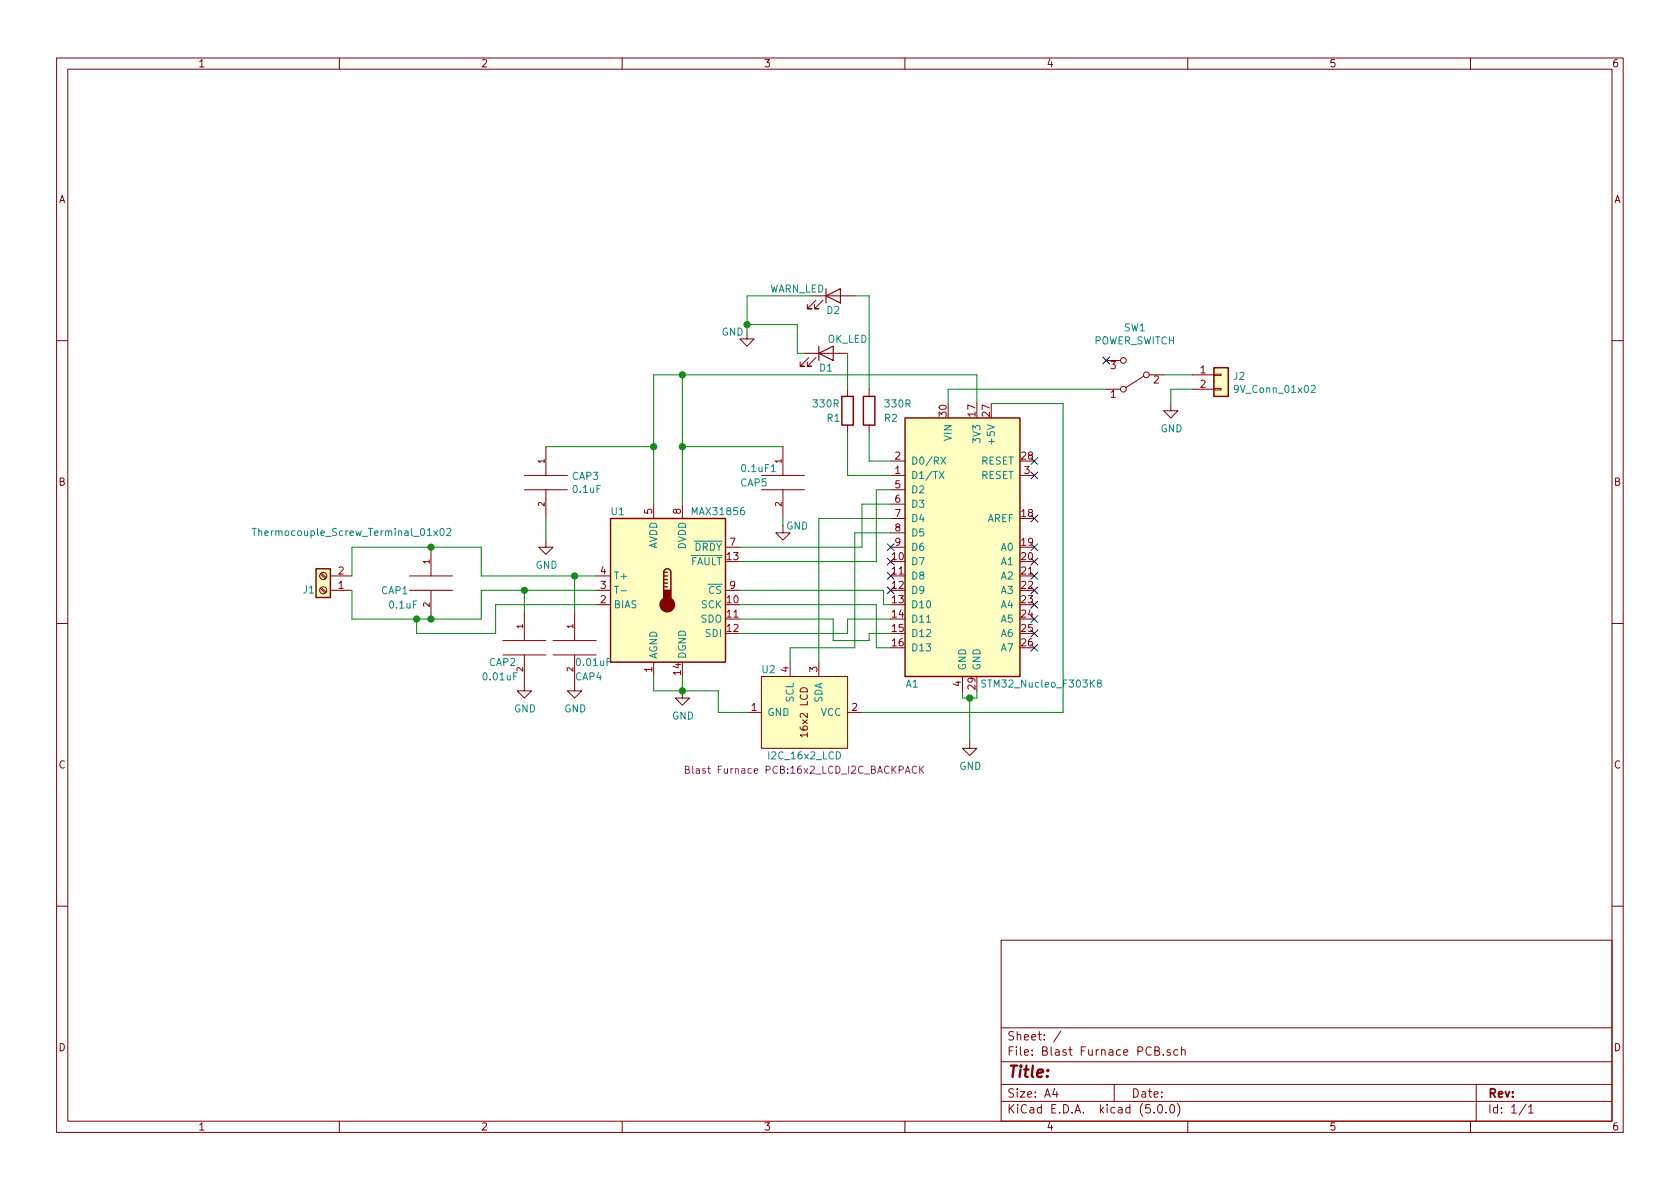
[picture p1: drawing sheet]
<svg xmlns="http://www.w3.org/2000/svg" width="297mm" height="210mm" viewBox="0 0 297 210" stroke-linecap="round" stroke-linejoin="round" font-family="sans-serif">
<g fill="none" stroke="#840000" stroke-width=".18">
<path d="M10 10.3h277v189.9h-277zM12 12.2h273v186.1h-273zM60 10.3v1.9M110 10.3v1.9M160 10.3v1.9M210 10.3v1.9M260 10.3v1.9M132.1 58.7v1.2h1.2l-1.2 1.3-1.3-1.3h1.3M144.3 53.1l-1.6 1.5h.8h-.8v-.8M145.5 53.1l-1.5 1.5h.8h-.8v-.8M146 52.3h5.1M10 60.2h2"/>
<path d="M96.5 79v5.1M138.4 79v5.1M142.2 62.5h7.7M143 63.2l-1.5 1.6h.7h-.7v-.8M144.3 63.2l-1.6 1.6h.8h-.8v-.8M149.9 68.8v1.3M149.9 75.2v1.2M153.7 68.8v1.3M153.7 75.2v1.2M195.6 68.8h2.5M195.6 63.7h2.5M202.2 66.5l-3.2 2.1"/>
<path d="M203.2 66.3h2.5M207 71.4v1.2h1.3l-1.3 1.3-1.3-1.3h1.3M210.8 68.8h3.8M210.8 66.3h3.8M214.6 68.7h1.3v.3h-1.3zM214.6 66.2h1.3v.2h-1.3zM285 60.2h2M76.2 96.8v5M92.7 86.6h7.6M92.7 84.1h7.6M96.5 95.5v1.3h1.3l-1.3 1.2-1.3-1.2h1.3M96.5 86.6v5.1"/>
<path d="M115.6 89.1v2.6M120.6 89.1v2.6M128.3 96.8h2.5M134.6 86.6h7.6M134.6 84.1h7.6M138.4 93v1.2h1.3l-1.3 1.3-1.2-1.3h1.2M138.4 86.6v5.1M157.5 96.8h2.5M157.5 86.6h2.5M157.5 84.1h2.5M157.5 81.5h2.5M157.5 89.1h2.5"/>
<path d="M157.5 91.7h2.5M157.5 94.2h2.5M180.3 84.1h2.6M10 110.3h2M56.6 101.5l.9 .9M56.6 104.1l.9 .8M56.8 101.3l.9 .9M56.8 103.9l.9 .8M58.4 104.4h3.8M58.4 101.8h3.8M72.4 104.4h7.6M72.4 101.8h7.6"/>
<path d="M76.2 104.4v5.1M88.9 115.8h7.6M88.9 113.3h7.6M92.7 115.8v6.4h1.3l-1.3 1.2-1.3-1.2h1.3M92.7 108.2v5.1M97.8 115.8h7.6M97.8 113.3h7.6M101.6 115.8v6.4h1.3l-1.3 1.2-1.3-1.2h1.3M101.6 108.2v5.1M105.4 106.9h2.5M105.4 104.4h2.5M105.4 101.8h2.5"/>
<path d="M115.6 117.1v2.5M128.3 104.4h2.5M134.6 119.6h15.3v12.7h-15.3zM139.7 117.1v2.5M144.8 117.1v2.5M170.2 119.6v2.6M285 110.3h2M120.6 122.2v1.2h1.3l-1.3 1.3-1.2-1.3h1.2M132.1 126h2.5M149.9 126h2.5M171.4 131.1v1.2h1.3l-1.3 1.3-1.2-1.3h1.2M10 160.2h2"/>
<path d="M177 166.3h108v32h-108zM285 160.2h2M60 198.3v1.9M110 198.3v1.9M160 198.3v1.9M177 194.8h108M177 191.8h108M177 187.8h108M177 181.8h108M186.5 192.5l-.4 1h1M186.8 193v1M187.6 182.3l-1.3 2"/>
<path d="M197 191.8v3M204 196.7v.1M204.2 185.8l.7-.1 .1-.3-.2-.2-.6-.1v1.5h.5l.4-.3a.41 .41 0 0 0-.4-.5M204.8 195.5l.4-.2a.94 .94 0 0 1 0 1.5 .79 .79 0 0 1-.4-1.3zM205.7 186.5v.1M206.2 196.7v.1M206.9 185.7a.37 .37 0 0 0-.6 .1l.1 .2 .5 .2 .1 .1-.2 .3-.5-.1M207 195.4l.3-.1a.94 .94 0 0 1 0 1.5 .82 .82 0 0 1-.3-1.4zM208.2 195.1a1.71 1.71 0 0 1 0 2.3M208.3 185.7l-.5-.1-.3 .3 .2 .6h.6M208.9 185.7h.1a.37 .37 0 0 1 .5 .1v.8M208.9 185.1v1.5"/>
<path d="M210 198.3v1.9M260 198.3v1.9M261 191.8v6.5M269.8 195.2l-1.2 2M270.3 195.8l.4-.5v1.5M270.3 196.8h.8"/>
<circle cx="198.6" cy="68.8" r=".51"/>
<circle cx="198.6" cy="63.7" r=".51"/>
<circle cx="202.7" cy="66.3" r=".51"/>
<circle cx="57.1" cy="101.8" r=".63"/>
<circle cx="57.1" cy="104.4" r=".63"/>
</g>
<g fill="#ffffc2" stroke="#ffffc2" stroke-width=".18">
<path d="M107.9 91.7h20.4v25.4h-20.4z"/>
<path d="M160 73.9h20.3v45.7h-20.3z"/>
<path d="M55.9 100.6h2.5v5.1h-2.5z"/>
<path d="M134.6 119.6h15.3v12.7h-15.3z"/>
<path d="M214.6 65h2.6v5.1h-2.6z"/>
</g>
<g fill="none" stroke="#840000" stroke-width=".25">
<path d="M148.8 70.1h2.1v5.1h-2.1zM152.7 70.1h2v5.1h-2zM160 73.9h20.3v45.7h-20.3zM214.6 65h2.6v5.1h-2.6zM107.9 91.7h20.4v25.4h-20.4zM55.9 100.6h2.5v5.1h-2.5zM117.3 101.2a.63 .63 0 0 1 .7-.6 .63 .63 0 0 1 .6 .6v3.2M117.3 103.8h.7M117.3 103.1h.7M117.3 102.5h.7M117.3 101.8h.7M117.3 101.2v3.2"/>
<path d="M117.3 101.2h.7"/>
</g>
<g fill="#840000" stroke="#840000" stroke-width=".25">
<path d="M117.3 104.4h1.3v1.9h-1.3z"/>
<circle cx="118" cy="106.9" r="1.27"/>
</g>
<g fill="none" stroke="#008484" stroke-width=".18">
<path d="M231.8 68.3l.5-.2 .3 .4-.8 .9h.8M44.6 93.4h.7M45 93.4v1.3M76.7 93.9l.7 .8M77.4 93.9l-.7 .8M77.9 93.6l.2-.2a.69 .69 0 0 1 .4 .7 .69 .69 0 0 1-.4 .6l-.2-.1-.1-.4zM79 93.6l.5-.2 .2 .4-.8 .9h.8M166.1 83.4l.8 1.2M166.4 80.8l.8 1.3M166.9 83.4l-.8 1.2M167.2 80.8l-.8 1.3M109.8 104.5h1"/>
<path d="M174.3 120.3l-.5-.1-.2 .2v.3l.6 .3 .1 .3-.3 .2h-.4M194.2 120.8l-.1-.1v-.3l.4-.2 .2 .2v.3l-.6 .1-.1 .2v.3l.2 .2h.3l.2-.2v-.4l-.2-.1"/>
</g>
<g fill="none" stroke="#008400" stroke-width=".18">
<path d="M132.1 57.4h8.9v5.1h1.2M143.5 52.3h-11.4v6.4M151.1 52.3h2.6v16.5M96.5 79h19.1M120.6 66.3v22.8M120.6 79h17.8M149.9 62.5v6.3M149.9 76.4v7.7h7.6M153.7 76.4v5.1h3.8M172.7 71.4v-5.1h-57.1v22.8M175.3 71.4h12.7v54.6h-35.6M195.6 68.8h-28v2.6"/>
<path d="M205.7 66.3h5.1M210.8 68.8h-3.8v2.6M96.5 91.7v3.8M138.4 91.7v1.3M157.5 89.1h-5.1v7.7h-21.6M157.5 86.6h-2.6v12.7h-24.1M157.5 94.2h-6.4v20.3h-11.4v2.6M157.5 91.7h-12.7v25.4M62.2 101.8v-5h22.9v5h20.3M62.2 104.4v5.1h22.9v-5.1h20.3M92.7 104.4v3.8M101.6 101.8v6.4"/>
<path d="M105.4 106.9h-17.8v5.1h-13.9v-2.5M115.6 119.6v2.6h11.4v3.8h5.1M120.6 119.6v2.6M130.8 106.9h24.1v7.6h2.6M130.8 104.4h25.4v2.5h1.3M130.8 109.5h16.5v3.8h6.4v-1.3h3.8M157.5 109.5h-7.6v2.5h-19.1M170.2 122.2v1.2h2.5v-1.2M171.4 123.4v7.7"/>
</g>
<g fill="#008400" stroke="#008400" stroke-width=".25">
<circle cx="120.7" cy="122.2" r=".51"/>
<circle cx="101.6" cy="101.8" r=".51"/>
<circle cx="73.7" cy="109.5" r=".51"/>
<circle cx="92.7" cy="104.4" r=".51"/>
<circle cx="76.2" cy="109.5" r=".51"/>
<circle cx="76.2" cy="96.8" r=".51"/>
<circle cx="171.5" cy="123.4" r=".51"/>
<circle cx="115.6" cy="79" r=".51"/>
<circle cx="120.7" cy="79" r=".51"/>
<circle cx="120.7" cy="66.3" r=".51"/>
<circle cx="132.1" cy="57.4" r=".51"/>
</g>
<g fill="none" stroke="#000084" stroke-width=".18">
<path d="M195 63.1l1.2 1.3M196.2 63.1l-1.2 1.3M156.9 96.2l1.2 1.2M156.9 98.7l1.2 1.2M158.1 96.2l-1.2 1.2M158.1 98.7l-1.2 1.2M182.3 98.7l1.2 1.2M182.3 96.2l1.2 1.2M182.3 91.1l1.2 1.2M182.3 83.5l1.2 1.2M182.3 80.9l1.2 1.2M183.5 98.7l-1.2 1.2"/>
<path d="M183.5 96.2l-1.2 1.2M183.5 91.1l-1.2 1.2M183.5 83.5l-1.2 1.2M183.5 80.9l-1.2 1.2M156.9 101.2l1.2 1.3M156.9 103.8l1.2 1.2M158.1 101.2l-1.2 1.3M158.1 103.8l-1.2 1.2M182.3 113.9l1.2 1.3M182.3 111.4l1.2 1.2M182.3 108.9l1.2 1.2M182.3 106.3l1.2 1.2"/>
<path d="M182.3 101.2l1.2 1.3M182.3 103.8l1.2 1.2M183.5 113.9l-1.2 1.3M183.5 111.4l-1.2 1.2M183.5 108.9l-1.2 1.2M183.5 106.3l-1.2 1.2M183.5 101.2l-1.2 1.3M183.5 103.8l-1.2 1.2"/>
</g>
<path d="M146 52.3l2.6-1.3v2.6zM146 51v2.6M144.8 62.5l2.5-1.3v2.5zM144.8 61.2v2.5" fill="none" stroke="#840000" stroke-width=".2"/>
<path d="M121.2 136.1l.5-.1 .1-.2v-.2l-.6-.1v1.2h.5l.2-.2v-.2l-.3-.2M162.1 135.6a.5 .5 0 0 0-.7 0 .5 .5 0 0 0-.1 .6 .45 .45 0 0 0 .2 .5 .45 .45 0 0 0 .6-.1M162.6 135.5v1.2M162.8 136l.5 .7M163.3 135.5l-.7 .7" fill="none" stroke="#840084" stroke-width=".18"/>
<text font-size="2.8" fill="#840000" x="178" y="190.5">Title:</text>
<g font-size="2.1" fill="#840000">
<text x="178" y="184">Sheet: /</text>
<text x="178" y="186.7">File: Blast Furnace PCB.sch</text>
<text x="178" y="196.9">KiCad E.D.A. kicad (5.0.0)</text>
<text x="178" y="194.1">Size: A4</text>
<text x="200" y="194.1">Date:</text>
<text x="263" y="194.1">Rev:</text>
<text x="263" y="196.9">Id: 1/1</text>
</g>
<g font-size="1.8" fill="#840000">
<text x="35" y="11.9">1</text>
<text x="85" y="11.9">2</text>
<text x="135" y="11.9">3</text>
<text x="185" y="11.9">4</text>
<text x="235" y="11.9">5</text>
<text x="285" y="11.9">6</text>
<text x="10.4" y="35.9">A</text>
<text x="285.4" y="35.9">A</text>
<text x="196.4" y="65.3">3</text>
<text x="196.4" y="70.4">1</text>
<text x="204" y="67.8">2</text>
<text x="212.2" y="66">1</text>
<text x="212.2" y="68.6">2</text>
<text x="167.4" y="73.6" transform="rotate(-90 167.4 73.6)">30</text>
<text x="172.5" y="73.6" transform="rotate(-90 172.5 73.6)">17</text>
<text x="175" y="73.6" transform="rotate(-90 175 73.6)">27</text>
<text x="158.3" y="83.8">1</text>
<text x="158.3" y="81.3">2</text>
<text x="180.6" y="81.3">28</text>
<text x="181.1" y="83.8">3</text>
<text x="10.4" y="85.9">B</text>
<text x="158.3" y="86.4">5</text>
<text x="158.3" y="88.9">6</text>
<text x="285.4" y="85.9">B</text>
<text x="115.3" y="90.9" transform="rotate(-90 115.3 90.9)">5</text>
<text x="120.4" y="90.9" transform="rotate(-90 120.4 90.9)">8</text>
<text x="158.3" y="91.4">7</text>
<text x="158.3" y="94">8</text>
<text x="180.6" y="91.4">18</text>
<text x="59.8" y="101.6">2</text>
<text x="106.2" y="101.6">4</text>
<text x="128.6" y="99.1">13</text>
<text x="129.1" y="96.5">7</text>
<text x="157.8" y="99.1">10</text>
<text x="157.8" y="101.6">11</text>
<text x="158.3" y="96.5">9</text>
<text x="180.6" y="96.5">19</text>
<text x="180.6" y="99.1">20</text>
<text x="180.6" y="101.6">21</text>
<text x="59.8" y="104.1">1</text>
<text x="106.2" y="106.7">2</text>
<text x="106.2" y="104.1">3</text>
<text x="128.6" y="106.7">10</text>
<text x="129.1" y="104.1">9</text>
<text x="157.8" y="104.1">12</text>
<text x="157.8" y="106.7">13</text>
<text x="180.6" y="104.1">22</text>
<text x="180.6" y="106.7">23</text>
<text x="128.6" y="109.2">11</text>
<text x="128.6" y="111.8">12</text>
<text x="157.8" y="109.2">14</text>
<text x="157.8" y="111.8">15</text>
<text x="180.6" y="109.2">24</text>
<text x="180.6" y="111.8">25</text>
<text x="115.3" y="118.8" transform="rotate(-90 115.3 118.8)">1</text>
<text x="120.4" y="119.3" transform="rotate(-90 120.4 119.3)">14</text>
<text x="139.4" y="118.8" transform="rotate(-90 139.4 118.8)">4</text>
<text x="144.5" y="118.8" transform="rotate(-90 144.5 118.8)">3</text>
<text x="157.8" y="114.3">16</text>
<text x="180.6" y="114.3">26</text>
<text x="132.9" y="125.7">1</text>
<text x="150.6" y="125.7">2</text>
<text x="169.9" y="121.4" transform="rotate(-90 169.9 121.4)">4</text>
<text x="172.5" y="121.9" transform="rotate(-90 172.5 121.9)">29</text>
<text x="142.8" y="130" transform="rotate(-90 142.8 130)">16x2 LCD</text>
<text x="10.4" y="135.9">C</text>
<text x="285.4" y="135.9">C</text>
<text x="10.4" y="185.9">D</text>
<text x="285.4" y="185.9">D</text>
<text x="35" y="199.9">1</text>
<text x="85" y="199.9">2</text>
<text x="135" y="199.9">3</text>
<text x="185" y="199.9">4</text>
<text x="235" y="199.9">5</text>
<text x="285" y="199.9">6</text>
</g>
<g font-size="1.8" fill="#008484">
<text x="136" y="51.7">WARN_LED</text>
<text x="127.6" y="59.4">GND</text>
<text x="146.2" y="55.5">D2</text>
<text x="198.8" y="58.6">SW1</text>
<text x="144.9" y="65.7">D1</text>
<text x="146.3" y="60.6">OK_LED</text>
<text x="193.3" y="60.9">POWER_SWITCH</text>
<text x="218.1" y="67.2">J2</text>
<text x="218.6" y="69.5">9V_Conn_01x02</text>
<text x="143.9" y="72.1">330R</text>
<text x="146.3" y="74.6">R1</text>
<text x="156.4" y="74.6">R2</text>
<text x="156.6" y="72.1">330R</text>
<text x="168.3" y="77.9" transform="rotate(-90 168.3 77.9)">VIN</text>
<text x="205.2" y="76.4">GND</text>
<text x="131.3" y="83.5">0.1uF1</text>
<text x="161" y="82.2">D0/RX</text>
<text x="173.4" y="78.1" transform="rotate(-90 173.4 78.1)">3V3</text>
<text x="173.4" y="82.2">RESET</text>
<text x="175.9" y="78.1" transform="rotate(-90 175.9 78.1)">+5V</text>
<text x="101.2" y="84.9">CAP3</text>
<text x="101.4" y="87.2">0.1uF</text>
<text x="130.9" y="86">CAP5</text>
<text x="161" y="84.7">D1/TX</text>
<text x="161" y="87.2">D2</text>
<text x="161" y="89.8">D3</text>
<text x="173.4" y="84.7">RESET</text>
<text x="45.9" y="94.8">Thermocouple_Screw_Terminal_01x02</text>
<text x="108.1" y="91.1">U1</text>
<text x="122.6" y="91.1">MAX31856</text>
<text x="139" y="93.6">GND</text>
<text x="161" y="92.3">D4</text>
<text x="161" y="94.9">D5</text>
<text x="174.5" y="92.3">AREF</text>
<text x="94.7" y="100.6">GND</text>
<text x="116.2" y="97.2" transform="rotate(-90 116.2 97.2)">AVDD</text>
<text x="121.3" y="97.2" transform="rotate(-90 121.3 97.2)">DVDD</text>
<text x="122" y="99.9">FAULT</text>
<text x="122.8" y="97.4">DRDY</text>
<text x="161" y="99.9">D7</text>
<text x="161" y="97.4">D6</text>
<text x="177.1" y="97.4">A0</text>
<text x="177.1" y="99.9">A1</text>
<text x="53.6" y="104.9">J1</text>
<text x="67.4" y="105.1">CAP1</text>
<text x="69" y="107.6">0.1uF</text>
<text x="108.5" y="107.6">BIAS</text>
<text x="108.5" y="105">T-</text>
<text x="108.5" y="102.5">T+</text>
<text x="124" y="107.6">SCK</text>
<text x="125.3" y="105">CS</text>
<text x="161" y="102.5">D8</text>
<text x="161" y="105">D9</text>
<text x="161" y="107.6">D10</text>
<text x="177.1" y="102.5">A2</text>
<text x="177.1" y="105">A3</text>
<text x="177.1" y="107.6">A4</text>
<text x="123.9" y="110.1">SDO</text>
<text x="124.8" y="112.6">SDI</text>
<text x="161" y="110.1">D11</text>
<text x="161" y="112.6">D12</text>
<text x="177.1" y="110.1">A5</text>
<text x="177.1" y="112.6">A6</text>
<text x="86.5" y="117.8">CAP2</text>
<text x="102.1" y="117.8">0.01uF</text>
<text x="116.2" y="116.6" transform="rotate(-90 116.2 116.6)">AGND</text>
<text x="121.3" y="116.6" transform="rotate(-90 121.3 116.6)">DGND</text>
<text x="134.8" y="119">U2</text>
<text x="161" y="115.2">D13</text>
<text x="170.8" y="118.6" transform="rotate(-90 170.8 118.6)">GND</text>
<text x="173.4" y="118.6" transform="rotate(-90 173.4 118.6)">GND</text>
<text x="177.1" y="115.2">A7</text>
<text x="85.6" y="120.3">0.01uF</text>
<text x="90.9" y="126">GND</text>
<text x="99.8" y="126">GND</text>
<text x="101.7" y="120.3">CAP4</text>
<text x="140.3" y="124.2" transform="rotate(-90 140.3 124.2)">SCL</text>
<text x="145.4" y="124.4" transform="rotate(-90 145.4 124.4)">SDA</text>
<text x="160.2" y="121.6">A1</text>
<text x="174.2" y="121.6">STM32_Nucleo_F303K8</text>
<text x="118.8" y="127.2">GND</text>
<text x="135.6" y="126.6">GND</text>
<text x="145.1" y="126.6">VCC</text>
<text x="136.1" y="134.3">I2C_16x2_LCD</text>
<text x="169.6" y="136.1">GND</text>
</g>
<text font-size="1.8" fill="#840084" x="122.3" y="136.8">Blast Furnace PCB:16x2_LCD_I2C_BACKPACK</text>
<g font-size="1.4" fill="#840000">
<text x="96.3" y="81.9" transform="rotate(-90 96.3 81.9)">1</text>
<text x="138.2" y="81.9" transform="rotate(-90 138.2 81.9)">1</text>
<text x="96.3" y="89.5" transform="rotate(-90 96.3 89.5)">2</text>
<text x="138.2" y="89.5" transform="rotate(-90 138.2 89.5)">2</text>
<text x="75.9" y="99.7" transform="rotate(-90 75.9 99.7)">1</text>
<text x="75.9" y="107.3" transform="rotate(-90 75.9 107.3)">2</text>
<text x="92.5" y="111.1" transform="rotate(-90 92.5 111.1)">1</text>
<text x="101.3" y="111.1" transform="rotate(-90 101.3 111.1)">1</text>
<text x="92.5" y="118.7" transform="rotate(-90 92.5 118.7)">2</text>
<text x="101.3" y="118.7" transform="rotate(-90 101.3 118.7)">2</text>
</g>
</svg>
